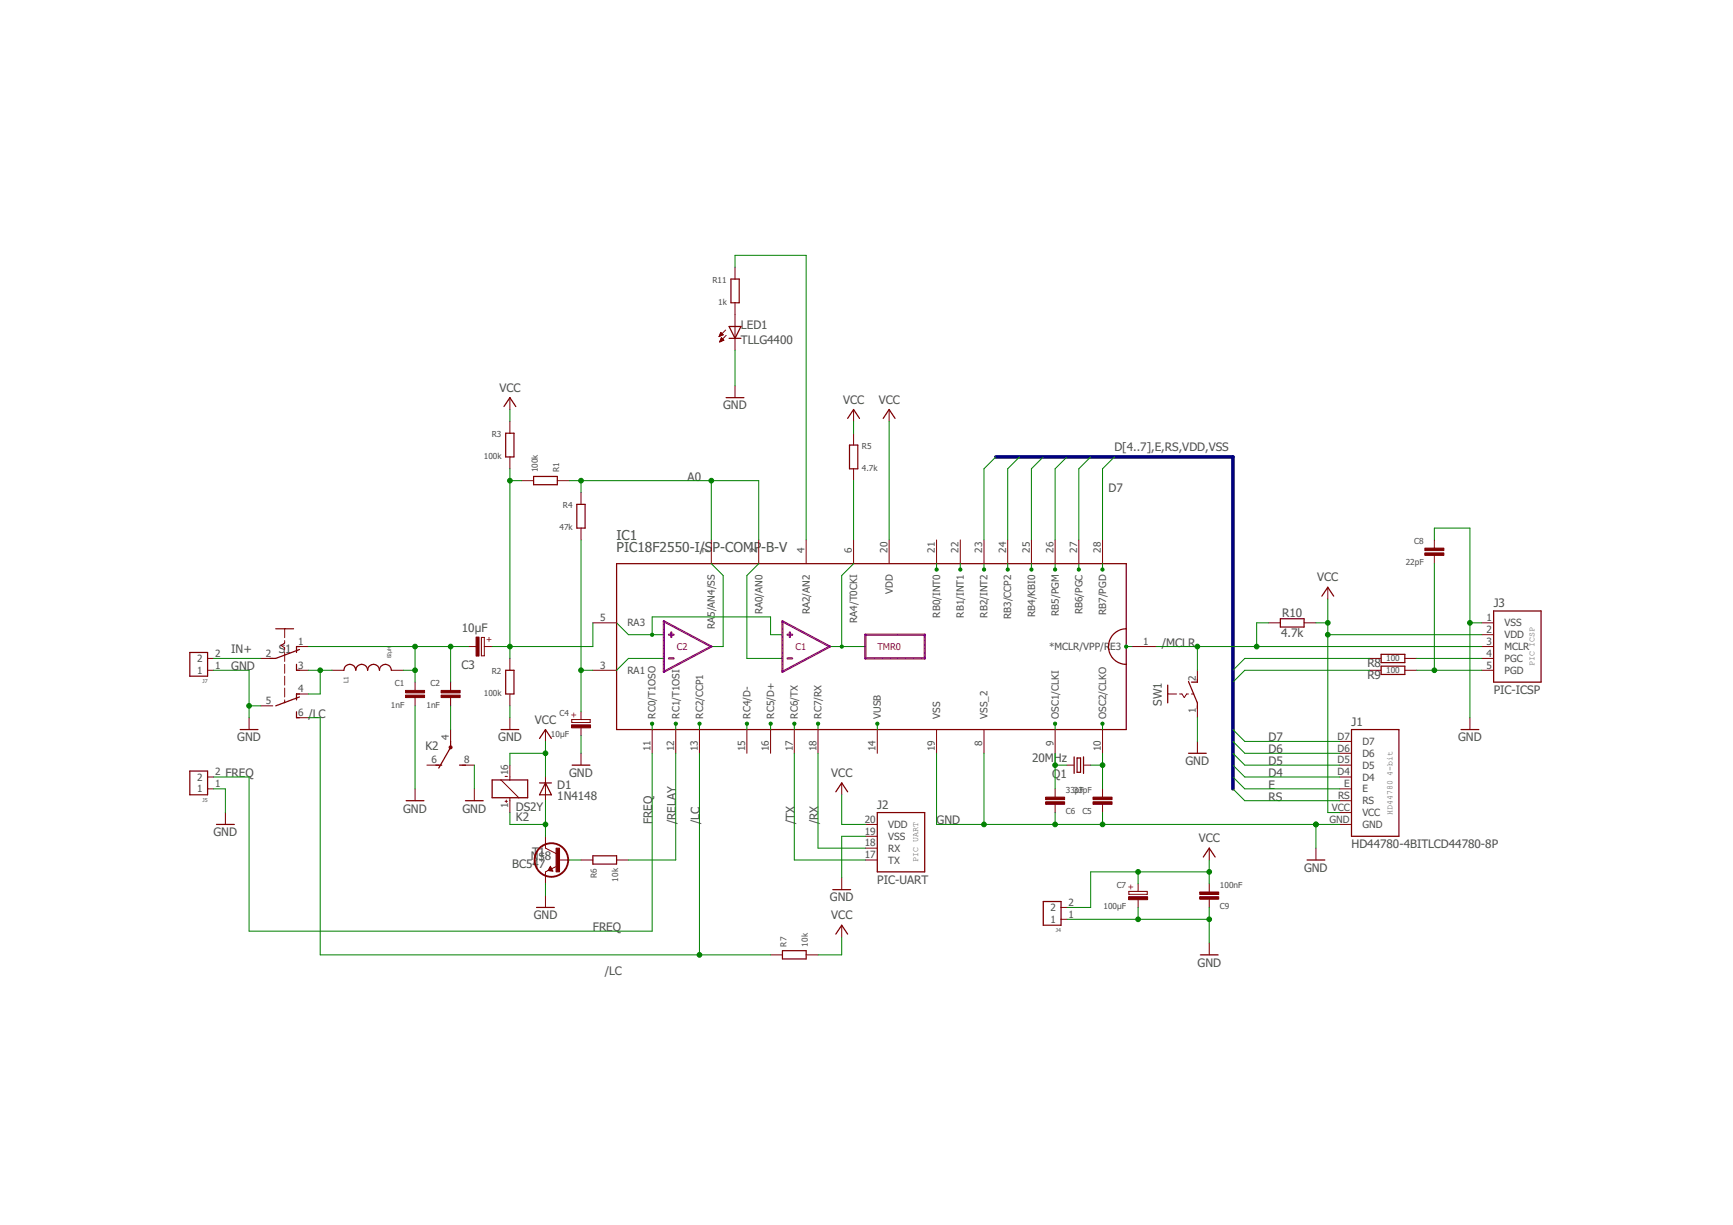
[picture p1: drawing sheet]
<svg xmlns="http://www.w3.org/2000/svg" width="297mm" height="210mm" viewBox="0 0 297 210" stroke-linecap="round" stroke-linejoin="round" font-family="sans-serif">
<g fill="none" stroke="#800000" stroke-width=".17">
<path d="M123.3 57.7h.1M123.3 57.6h.2M123.3 57.5h.4M123.4 58.5h.1M123.4 57.4h.5M123.4 58.5h.2M123.4 57.3h.5M123.4 57.2h.4M123.4 58.4h.4M123.5 57.1h.2M123.5 58.3h.6M123.5 57h.1"/>
<path d="M123.5 58.2h.5M123.5 57l.5 .4-.7 .3zM123.5 58.1h.4M123.6 58h.2M123.6 57.9h.1M124.1 58.3l-.4-.4-.3 .7M124.1 58.3l-.7 .3M124.4 56.6l-1.1 1.1M124.5 57.5l-1.1 1.1M126 45.8v2M126 51.9v8.1M87.4 68.1v2.1"/>
<path d="M87.4 72.2v2M87.4 78.3v2M126 66.1v2M146.3 70.2v2M146.3 74.2v2.1M152.4 70.2v2M89.4 82.4h2.1M95.5 82.4h2.1M99.6 84.4v2M99.6 90.5v2M121.9 92.5v4.1M130 92.5v4.1"/>
<path d="M138.2 92.5v4.1M146.3 80.3v2.1M146.3 92.5v4.1M152.4 92.5v4.1M160.5 92.5v4.1M164.6 92.5v4.1M168.7 92.5v4.1M172.7 92.5v4.1M176.8 92.5v4.1M180.8 92.5v4.1M184.9 92.5v4.1M189 92.5v4.1"/>
<path d="M245.9 92.5v1.4M245.9 95.1v1.5M35.6 114.9h1M35.6 112.8h1M44.7 112.8h2.1M48.8 107.7v1.6M48.8 109.8v.4l-.6 .4 .6 .4v.3M48.8 111.8v1.5M48.8 113.8v1.6M48.8 115.9v1.5M48.8 117.9v1.5M48.8 119.9v.5"/>
<path d="M50.8 110.8h2.1M50.8 114.9h2.1M50.8 118.9h2.1M56.9 114.9h2M67.1 114.9h2M71.1 116.9v1.4M71.1 119.5v1.4M77.2 116.9v1.4M77.2 119.5v1.4M80.3 110.8h1.4M82.5 109.2h.5v3.2h-.5zM83 110.8h1.3"/>
<path d="M87.4 112.8v2.1M87.4 118.9v2M101.6 106.7h4.1M101.6 114.9h4.1M194.1 110.8h4M200.2 118.9h1.5M202.2 118.9h.4l.4 .6 .4-.6h.3M204.2 118.9h.4M205.2 114.9v2M217.4 106.7h2.1M223.5 106.7h2.1M227.6 100.6v2.1"/>
<path d="M234.7 114.9h2M234.7 112.8h2M240.8 114.9h2M240.8 112.8h2M254 106.7h2M254 110.8h2M254 114.9h2M254 112.8h2M254 108.8h2M35.6 133.1h1M35.6 135.2h1M38.6 139.2v2.1"/>
<path d="M42.7 123v2M44.7 120.9h2.1M50.8 123h2.1M71.1 135.2v2M73.2 131.1h2M77.2 125v2M79.3 131.1h2M81.3 135.2v2M85.9 133.6l3 3.1M86.6 137.3h.4M86.6 133h.4M86.8 137.1v.4"/>
<path d="M87.4 123v2M87.4 131.1v2.5M87.4 136.7v2.5M93.5 125v2M93.5 133.1v4.1M98 123.3h3.2v.5h-3.2zM99.6 122v1.3M99.6 124.6v1.4M99.6 129.1v2M111.8 125v4.1M115.8 125v4.1M119.9 125v4.1"/>
<path d="M128 125v4.1M132.1 125v4.1M136.1 125v4.1M140.2 125v4.1M144.3 134.2v2M150.4 125v4.1M160.5 125v4.1M168.7 125v4.1M180.8 125v4.1M180.8 135.2v1.4M180.8 137.8v1.4M182.9 131.1h1.2"/>
<path d="M185.7 131.1h1.2M189 125v4.1M189 135.2v1.4M189 137.8v1.4M205.2 120.9v2.1M205.2 127v2.1M229.6 131.1h2M229.6 133.1h2M229.6 137.2h2M229.6 135.2h2M229.6 139.2h2M229.6 129.1h2"/>
<path d="M229.6 127h2M251.9 123v2M93.5 143.3v2l2 1M93.5 153.5v2M93.9 149.2l-.4 .2v2M94.3 148.4l.5 .9-.9-.1zM95.3 148.5l-1.4 .7M95.5 147.4h2.1M99.6 147.4h2M105.7 147.4h2M144.3 150.4v2M144.3 158.5v2.1"/>
<path d="M148.3 147.4h2.1M148.3 141.3h2.1M148.3 143.3h2.1M148.3 145.3h2.1M181.9 155.5h1M181.9 157.5h1M193.5 152.7h3.1v.5h-3.1zM195.1 151.4v1.3M195.1 154.1v1.4M207.3 145.3v2.1M207.3 151.4v1.4M207.3 154.1v1.4"/>
<path d="M225.6 145.3v2.1M229.6 141.3h2M132.1 163.6h2M138.2 163.6h2M207.3 161.6v2"/>
</g>
<g fill="none" stroke="#800000" stroke-width=".21">
<path d="M125 55.9h2l-1 2.1zM125 58h2M125.3 47.8h1.4v4.1h-1.4zM86.4 69.7l1-1.6 1 1.6M86.7 74.2h1.4v4.1h-1.4zM124.5 68.1h3M145.3 71.7l1-1.5 1 1.5M145.6 76.3h1.4v4h-1.4zM151.4 71.7l1-1.5 1 1.5M91.5 81.6h4v1.5h-4zM98.9 86.4h1.4v4.1h-1.4zM105.7 96.6h87.3v28.4h-87.3z"/>
<path d="M32.5 111.8h3.1v4.1h-3.1zM47.3 107.7h3M50.8 113.8v1.1h.5M51.3 118.9h-.5v1M51.3 111.3l-4 1.5h-1.1M51.3 110.8h-.5v1M51.3 119.4l-4 1.5M58.9 114.9a1.02 1.02 0 0 1 1.1-1.1 1.02 1.02 0 0 1 1 1.1 1.02 1.02 0 0 1 1-1.1 1.02 1.02 0 0 1 1 1.1 1.02 1.02 0 0 1 1-1.1 1.02 1.02 0 0 1 1 1.1 1.02 1.02 0 0 1 1.1-1.1 1.02 1.02 0 0 1 1 1.1M86.7 114.9h1.4v4h-1.4zM193 107.7a3 3 0 0 0-3 3.1 3 3 0 0 0 3 3M200.2 117.4v3M203.7 116.8l1.5 3.6v1.1"/>
<path d="M205.2 116.4v.5h-1M219.5 106h4v1.4h-4zM226.6 102.2l1-1.6 1 1.6M236.7 112.1h4.1v1.4h-4.1zM236.7 114.2h4.1v1.4h-4.1zM256 104.7h8.1v12.2h-8.1zM32.5 132.1h3.1v4.1h-3.1zM41.2 125h3M50.8 122v1h.5M69.6 137.2h3.1M74.7 131.1h1M77.2 127v1.1l-2 3.5"/>
<path d="M78.8 131.1h1M79.8 137.2h3M84.3 133.6h6.1v3.1h-6.1zM85.9 125h3M92.5 134.2h2M92.5 126.5l1-1.5 1 1.5M93.5 134.2l1 2h-2zM98.1 131.1h3M143.3 135.7l1-1.5 1 1.5M150.4 139.2h8.1v10.2h-8.1zM184.1 129.7v2.8M184.6 129.9h.6v2.4h-.6z"/>
<path d="M185.7 129.7v2.8M203.7 129.1h3.1M231.6 125h8.2v18.3h-8.2zM250.4 125h3.1M37.1 141.3h3.1M92 155.5h3M94.3 148.7l.3 .4h-.3v-.2M101.6 146.6h4.1v1.5h-4.1zM142.7 152.4h3.1M178.8 154.5h3.1v4h-3.1zM206.2 146.9l1.1-1.6 1 1.6M224 147.4h3.1"/>
<path d="M134.1 162.9h4.1v1.4h-4.1zM143.3 160.1l1-1.6 1 1.6M205.7 163.6h3.1"/>
</g>
<g fill="#800000" stroke="#800000" stroke-width=".17">
<path d="M69.5 119.1h3.3v.4h-3.3z"/>
<path d="M69.5 118.3h3.3v.4h-3.3z"/>
<path d="M75.6 119.1h3.3v.4h-3.3z"/>
<path d="M75.6 118.3h3.3v.4h-3.3z"/>
<path d="M81.6 109.2h.5v3.2h-.5z"/>
<path d="M98 124.2h3.2v.5h-3.2z"/>
<path d="M187.3 136.6h3.3v.4h-3.3z"/>
<path d="M187.3 137.4h3.3v.4h-3.3z"/>
<path d="M179.2 136.6h3.3v.4h-3.3z"/>
<path d="M179.2 137.4h3.3v.4h-3.3z"/>
<path d="M193.4 153.6h3.3v.6h-3.3z"/>
<path d="M205.6 152.8h3.3v.5h-3.3z"/>
<path d="M205.6 153.6h3.3v.5h-3.3z"/>
<path d="M95.3 145.3h.6v4.1h-.6z"/>
<path d="M244.2 94.7h3.3v.5h-3.3z"/>
<path d="M244.2 93.9h3.3v.4h-3.3z"/>
</g>
<path d="M94.3 148.7l-.2 .4 .5 .1" fill="none" stroke="#800000" stroke-width=".25"/>
<circle cx="94.5" cy="147.4" r="2.88" fill="none" stroke="#800000" stroke-width=".32"/>
<circle cx="77.2" cy="128.1" r=".27" fill="#800000" stroke="#800000" stroke-width=".17"/>
<path d="M170.7 78.3h40.6v56.9" fill="none" stroke="#000080" stroke-width=".61"/>
<g fill="none" stroke="#008000" stroke-width=".17">
<path d="M126 45.8v-2h12.2v48.7M87.4 70.2v2M126 60v6.1M146.3 72.2v2M152.4 72.2v20.3M170.7 78.3l-2 2v12.2M174.8 78.3l-2.1 2v12.2M178.8 78.3l-2 2v12.2M182.9 78.3l-2.1 2v12.2M186.9 78.3l-2 2v12.2M191 78.3l-2 2v12.2M87.4 80.3v32.5"/>
<path d="M87.4 82.4h2M97.6 82.4h32.4v10.1M99.6 82.4v2M99.6 92.5v29.5M121.9 96.6l2.1 2v12.2h-2.1M121.9 82.4v10.1M130 96.6l-2 2v14.2h6.1M146.3 96.6l-2 2v12.2M146.3 82.4v10.1M160.5 96.6v1M164.6 96.6v1M168.7 96.6v1"/>
<path d="M172.7 96.6v1M176.8 96.6v1M180.8 96.6v1M184.9 96.6v1M189 96.6v1M245.9 92.5v-2h6v32.5M245.9 96.6v18.3M36.6 112.8h8.1M36.6 114.9h6.1v8.1M52.9 110.8h27.4M52.9 114.9h4M54.9 114.9v4h-2"/>
<path d="M69.1 114.9h2M71.1 110.8v6.1M77.2 110.8v6.1M99.6 114.9h2M101.6 106.7v4.1h-17.3M105.7 106.7l2 2.1h6.1M111.8 108.8v-3.1h20.3v3.1h2M113.8 112.8h-6.1l-2 2.1M142.2 110.8h6.1M193 110.8h1.1M198.1 110.8h55.9M205.2 110.8v4.1"/>
<path d="M217.4 106.7h-2v4.1M225.6 106.7h2M227.6 108.8h26.4M227.6 102.7v36.5h2M234.7 112.8h-21.3l-2.1 2.1M234.7 114.9h-21.3l-2.1 2M242.8 112.8h11.2M242.8 114.9h11.2M251.9 106.7h2.1M36.6 135.2h2v4M42.7 120.9h2M52.9 123h2v40.6h77.2"/>
<path d="M71.1 120.9v14.3M77.2 120.9v4.1M81.3 131.1v4.1M87.4 120.9v2.1M87.4 139.2v2.1h6.1M93.5 129.1h-6.1v2M93.5 127v6.1M93.5 137.2v6.1M99.6 126v3.1M111.8 124v1M111.8 129.1v30.5h-69.1v-26.5h-6.1M115.8 124v1"/>
<path d="M115.8 129.1v18.3h-8.1M119.9 124v1M119.9 129.1v34.5M128 124v1M132.1 124v1M136.1 124v1M136.1 129.1v18.3h12.2M140.2 124v1M140.2 129.1v16.2h8.1M144.3 136.2v5.1h4M150.4 124v1M160.5 129.1v12.2h69.1"/>
<path d="M168.7 129.1v12.2M180.8 124v1M180.8 129.1v6.1M180.8 139.2v2.1M180.8 131.1h2.1M186.9 131.1h2.1M189 124v1M189 129.1v6.1M189 139.2v2.1M205.2 123v4M211.3 133.1l2.1 2.1h16.2M211.3 129.1l2.1 2h16.2"/>
<path d="M211.3 127l2.1 2.1h16.2M211.3 131.1l2.1 2h16.2M211.3 135.2l2.1 2h16.2M211.3 125l2.1 2h16.2M93.5 151.4v2.1M97.6 147.4h2M148.3 143.3h-4v7.1M182.9 157.5h24.4M195.1 149.4v2M195.1 155.5v2M207.3 147.4v4M207.3 155.5v6.1"/>
<path d="M207.3 149.4h-20.4v6.1h-4M225.6 141.3v4M144.3 160.6v3h-4.1"/>
</g>
<g fill="#008000" stroke="#008000" stroke-width=".17">
<path d="M180.6 123.8h.4v.4h-.4z" fill-rule="evenodd"/>
<path d="M184.7 97.4h.4v.4h-.4z" fill-rule="evenodd"/>
<path d="M180.6 97.4h.4v.4h-.4z" fill-rule="evenodd"/>
<circle cx="111.8" cy="108.8" r=".29"/>
<circle cx="144.3" cy="110.8" r=".29"/>
<circle cx="189" cy="124" r=".29"/>
<circle cx="193" cy="110.8" r=".29"/>
<circle cx="176.8" cy="97.6" r=".29"/>
<circle cx="172.7" cy="97.6" r=".29"/>
<circle cx="168.7" cy="97.6" r=".29"/>
<circle cx="164.6" cy="97.6" r=".29"/>
<circle cx="160.5" cy="97.6" r=".29"/>
<circle cx="189" cy="97.6" r=".29"/>
<circle cx="115.8" cy="124" r=".29"/>
<circle cx="119.9" cy="124" r=".29"/>
<circle cx="150.4" cy="124" r=".29"/>
<circle cx="128" cy="124" r=".29"/>
<circle cx="132.1" cy="124" r=".29"/>
<circle cx="136.2" cy="124" r=".29"/>
<circle cx="140.2" cy="124" r=".29"/>
<circle cx="111.8" cy="124" r=".29"/>
<circle cx="87.4" cy="82.4" r=".4"/>
<circle cx="87.4" cy="110.8" r=".4"/>
<circle cx="77.2" cy="110.8" r=".4"/>
<circle cx="71.1" cy="110.8" r=".4"/>
<circle cx="71.1" cy="114.9" r=".4"/>
<circle cx="99.6" cy="82.4" r=".4"/>
<circle cx="121.9" cy="82.4" r=".4"/>
<circle cx="99.6" cy="114.9" r=".4"/>
<circle cx="225.6" cy="141.3" r=".4"/>
<circle cx="168.7" cy="141.3" r=".4"/>
<circle cx="180.8" cy="141.3" r=".4"/>
<circle cx="189" cy="141.3" r=".4"/>
<circle cx="195.1" cy="157.5" r=".4"/>
<circle cx="207.3" cy="157.5" r=".4"/>
<circle cx="251.9" cy="106.7" r=".4"/>
<circle cx="42.7" cy="120.9" r=".4"/>
<circle cx="54.9" cy="114.9" r=".4"/>
<circle cx="180.8" cy="131.1" r=".4"/>
<circle cx="189" cy="131.1" r=".4"/>
<circle cx="227.6" cy="108.8" r=".4"/>
<circle cx="227.6" cy="106.7" r=".4"/>
<circle cx="93.5" cy="129.1" r=".4"/>
<circle cx="207.3" cy="149.4" r=".4"/>
<circle cx="195.1" cy="149.4" r=".4"/>
<circle cx="119.9" cy="163.6" r=".4"/>
<circle cx="93.5" cy="141.3" r=".4"/>
<circle cx="215.4" cy="110.8" r=".4"/>
<circle cx="205.2" cy="110.8" r=".4"/>
<circle cx="245.9" cy="114.9" r=".4"/>
</g>
<g fill="#800080" stroke="#800080" stroke-width=".17">
<path d="M113.7 106.4l8.3 4.4-.1 .1-8.2-4.4z"/>
<path d="M113.7 106.4h.2l-.1 8.8-.1-.1z"/>
<path d="M113.7 115l8.2-4.3 .1 .1-8.2 4.4z"/>
<path d="M114.6 108.7l.9-.1v.2l-.9 .1z"/>
<path d="M115 108.3h.2l-.1 .9h-.1z"/>
<path d="M134 106.4l8.3 4.4-.1 .1-8.2-4.4z"/>
<path d="M134 106.4h.2v8.8l-.2-.1z"/>
<path d="M134 115l8.2-4.3 .1 .1-8.2 4.4z"/>
<path d="M148.2 108.7h.2v4.2h-.2z"/>
<path d="M148.2 112.8l10.3-.1 .1 .2h-10.3z"/>
<path d="M158.4 108.7h.2l-.1 4.2h-.1z"/>
<path d="M148.2 108.7l10.3-.1 .1 .2-10.3 .1z"/>
<path d="M114.6 112.8l.9-.1v.2h-.9z"/>
<path d="M134.9 108.7l.9-.1 .1 .2-.9 .1z"/>
<path d="M135.3 108.3h.2l-.1 .9h-.1z"/>
<path d="M134.9 112.8l.9-.1 .1 .2h-.9z"/>
</g>
<g font-size="2.3" fill="#505050">
<text x="105.7" y="94.5">PIC18F2550-I/S</text>
<text x="105.7" y="92.5">IC1</text>
<text x="122.1" y="94.5">P-COMP</text>
<text x="130.5" y="94.5">-B-V</text>
</g>
<g font-size="2" fill="#505050">
<text x="127" y="59">TLLG4400</text>
<text x="127" y="56.3">LED1</text>
<text x="85.6" y="67.1">VCC</text>
<text x="124" y="70.2">GND</text>
<text x="144.5" y="69.2">VCC</text>
<text x="150.6" y="69.2">VCC</text>
<text x="191" y="77.3">D[4..7],E,RS,VDD,VSS</text>
<text x="117.9" y="82.4">A0</text>
<text x="190" y="84.4">D7</text>
<text x="225.8" y="99.6">VCC</text>
<text x="219.7" y="105.7">R10</text>
<text x="256" y="104.1">J3</text>
<text x="39.6" y="111.8">IN+</text>
<text x="47.8" y="111.8">S1</text>
<text x="79.2" y="108.4">10μF</text>
<text x="199.1" y="110.8">/MCLR</text>
<text x="219.6" y="109.2">4.7k</text>
<text x="39.6" y="114.9">GND</text>
<text x="79.1" y="114.6">C3</text>
<text x="234.4" y="114.2">R8</text>
<text x="234.4" y="116.3">R9</text>
<text x="256" y="118.9">PIC-ICSP</text>
<text x="52.9" y="123">/LC</text>
<text x="91.7" y="124">VCC</text>
<text x="199.1" y="120.9" transform="rotate(-90 199.1 120.9)">SW1</text>
<text x="231.6" y="124.4">J1</text>
<text x="40.7" y="127">GND</text>
<text x="72.9" y="128.5">K2</text>
<text x="85.4" y="127">GND</text>
<text x="176.9" y="130.5">20MHz</text>
<text x="203.2" y="131.1">GND</text>
<text x="217.4" y="131.1">D5</text>
<text x="217.4" y="129.1">D6</text>
<text x="217.4" y="127">D7</text>
<text x="249.9" y="127">GND</text>
<text x="38.6" y="133.1">FREQ</text>
<text x="95.5" y="137">1N4148</text>
<text x="95.5" y="135.2">D1</text>
<text x="97.5" y="133.1">GND</text>
<text x="142.5" y="133.1">VCC</text>
<text x="180.4" y="133.3">Q1</text>
<text x="217.4" y="133.1">D4</text>
<text x="217.4" y="135.2">E</text>
<text x="217.4" y="137.2">RS</text>
<text x="36.6" y="143.3">GND</text>
<text x="69.1" y="139.2">GND</text>
<text x="79.3" y="139.2">GND</text>
<text x="88.4" y="138.9">DS2Y</text>
<text x="88.4" y="140.7">K2</text>
<text x="111.8" y="141.3" transform="rotate(-90 111.8 141.3)">FREQ</text>
<text x="115.8" y="141.3" transform="rotate(-90 115.8 141.3)">/RELAY</text>
<text x="119.9" y="141.3" transform="rotate(-90 119.9 141.3)">/LC</text>
<text x="136.2" y="141.3" transform="rotate(-90 136.2 141.3)">/TX</text>
<text x="140.2" y="141.3" transform="rotate(-90 140.2 141.3)">/RX</text>
<text x="150.4" y="138.6">J2</text>
<text x="160.5" y="141.3">GND</text>
<text x="87.8" y="148.8">BC547</text>
<text x="91" y="147.4">N$8</text>
<text x="91.2" y="146.7">T1</text>
<text x="205.5" y="144.3">VCC</text>
<text x="223.5" y="149.4">GND</text>
<text x="231.6" y="145.3">HD44780-4BITLCD44780-8P</text>
<text x="142.2" y="154.5">GND</text>
<text x="150.4" y="151.4">PIC-UART</text>
<text x="91.5" y="157.5">GND</text>
<text x="101.6" y="159.5">FREQ</text>
<text x="142.5" y="157.5">VCC</text>
<text x="103.6" y="167.1">/LC</text>
<text x="205.3" y="165.6">GND</text>
</g>
<g font-size="1.7" fill="#505050">
<text x="121.6" y="94.7" transform="rotate(-90 121.6 94.7)">7</text>
<text x="129.8" y="94.7" transform="rotate(-90 129.8 94.7)">2</text>
<text x="137.9" y="94.7" transform="rotate(-90 137.9 94.7)">4</text>
<text x="146" y="94.7" transform="rotate(-90 146 94.7)">6</text>
<text x="152.1" y="94.7" transform="rotate(-90 152.1 94.7)">20</text>
<text x="160.2" y="94.7" transform="rotate(-90 160.2 94.7)">21</text>
<text x="164.3" y="94.7" transform="rotate(-90 164.3 94.7)">22</text>
<text x="168.4" y="94.7" transform="rotate(-90 168.4 94.7)">23</text>
<text x="172.4" y="94.7" transform="rotate(-90 172.4 94.7)">24</text>
<text x="176.5" y="94.7" transform="rotate(-90 176.5 94.7)">25</text>
<text x="180.6" y="94.7" transform="rotate(-90 180.6 94.7)">26</text>
<text x="184.6" y="94.7" transform="rotate(-90 184.6 94.7)">27</text>
<text x="188.7" y="94.7" transform="rotate(-90 188.7 94.7)">28</text>
<text x="153" y="101.8" transform="rotate(-90 153 101.8)">VDD</text>
<text x="102.9" y="106.4">5</text>
<text x="107.5" y="107.3">RA3</text>
<text x="122.5" y="107.8" transform="rotate(-90 122.5 107.8)">RA</text>
<text x="122.5" y="105.7" transform="rotate(-90 122.5 105.7)">5/AN4/SS</text>
<text x="130.7" y="105.2" transform="rotate(-90 130.7 105.2)">RA0/AN0</text>
<text x="138.8" y="105.2" transform="rotate(-90 138.8 105.2)">RA2/AN2</text>
<text x="146.9" y="106.7" transform="rotate(-90 146.9 106.7)">RA4/T0CKI</text>
<text x="161.1" y="105.8" transform="rotate(-90 161.1 105.8)">RB0/INT0</text>
<text x="165.2" y="105.8" transform="rotate(-90 165.2 105.8)">RB1/INT1</text>
<text x="169.3" y="105.8" transform="rotate(-90 169.3 105.8)">RB2/INT2</text>
<text x="173.3" y="106.1" transform="rotate(-90 173.3 106.1)">RB3/CCP2</text>
<text x="177.4" y="105.7" transform="rotate(-90 177.4 105.7)">RB4/KBI0</text>
<text x="181.5" y="105.5" transform="rotate(-90 181.5 105.5)">RB5/PGM</text>
<text x="185.5" y="105.2" transform="rotate(-90 185.5 105.2)">RB6/PGC</text>
<text x="189.6" y="105.4" transform="rotate(-90 189.6 105.4)">RB7/PGD</text>
<text x="254.8" y="106.4">1</text>
<text x="257.9" y="107.3">VSS</text>
<text x="33.8" y="113.4">2</text>
<text x="36.9" y="112.5">2</text>
<text x="45.5" y="112.5">2</text>
<text x="51.1" y="110.5">1</text>
<text x="179.8" y="111.4">*MCLR/VPP/RE3</text>
<text x="195.9" y="110.5">1</text>
<text x="254.8" y="108.5">2</text>
<text x="254.8" y="112.5">4</text>
<text x="254.8" y="110.5">3</text>
<text x="257.9" y="109.4">VDD</text>
<text x="257.9" y="113.4">PGC</text>
<text x="257.9" y="111.4">MCLR</text>
<text x="33.8" y="115.5">1</text>
<text x="36.9" y="114.6">1</text>
<text x="51.1" y="114.6">3</text>
<text x="51.1" y="118.6">4</text>
<text x="102.9" y="114.6">3</text>
<text x="107.5" y="115.5">RA1</text>
<text x="204.9" y="116.6" transform="rotate(-90 204.9 116.6)">2</text>
<text x="254.8" y="114.6">5</text>
<text x="257.9" y="115.5">PGD</text>
<text x="45.5" y="120.7">5</text>
<text x="51.1" y="122.7">6</text>
<text x="112.4" y="123.1" transform="rotate(-90 112.4 123.1)">RC0/T1OSO</text>
<text x="116.4" y="123.1" transform="rotate(-90 116.4 123.1)">RC1/T1OSI</text>
<text x="120.5" y="123.1" transform="rotate(-90 120.5 123.1)">RC2/CCP1</text>
<text x="128.6" y="123.1" transform="rotate(-90 128.6 123.1)">RC4/D-</text>
<text x="132.7" y="123.1" transform="rotate(-90 132.7 123.1)">RC5/D+</text>
<text x="136.8" y="123.1" transform="rotate(-90 136.8 123.1)">RC6/TX</text>
<text x="140.8" y="123.1" transform="rotate(-90 140.8 123.1)">RC7/RX</text>
<text x="151" y="123.1" transform="rotate(-90 151 123.1)">VUSB</text>
<text x="161.1" y="123.1" transform="rotate(-90 161.1 123.1)">VSS</text>
<text x="169.3" y="123.1" transform="rotate(-90 169.3 123.1)">VSS_2</text>
<text x="181.5" y="123.1" transform="rotate(-90 181.5 123.1)">OSC1/CLKI</text>
<text x="189.6" y="123.1" transform="rotate(-90 189.6 123.1)">OSC2/CLKO</text>
<text x="204.9" y="122.2" transform="rotate(-90 204.9 122.2)">1</text>
<text x="74" y="130.8">6</text>
<text x="76.9" y="126.8" transform="rotate(-90 76.9 126.8)">4</text>
<text x="79.5" y="130.8">8</text>
<text x="111.5" y="128.7" transform="rotate(-90 111.5 128.7)">11</text>
<text x="115.5" y="128.7" transform="rotate(-90 115.5 128.7)">12</text>
<text x="119.6" y="128.7" transform="rotate(-90 119.6 128.7)">13</text>
<text x="127.7" y="128.7" transform="rotate(-90 127.7 128.7)">15</text>
<text x="131.8" y="128.7" transform="rotate(-90 131.8 128.7)">16</text>
<text x="135.9" y="128.7" transform="rotate(-90 135.9 128.7)">17</text>
<text x="139.9" y="128.7" transform="rotate(-90 139.9 128.7)">18</text>
<text x="150.1" y="128.7" transform="rotate(-90 150.1 128.7)">14</text>
<text x="160.2" y="128.7" transform="rotate(-90 160.2 128.7)">19</text>
<text x="168.4" y="127.8" transform="rotate(-90 168.4 127.8)">8</text>
<text x="180.6" y="127.8" transform="rotate(-90 180.6 127.8)">9</text>
<text x="188.7" y="128.7" transform="rotate(-90 188.7 128.7)">10</text>
<text x="229.3" y="130.8">D5</text>
<text x="229.3" y="128.8">D6</text>
<text x="229.3" y="126.8">D7</text>
<text x="233.5" y="131.7">D5</text>
<text x="233.5" y="129.7">D6</text>
<text x="233.5" y="127.7">D7</text>
<text x="33.8" y="133.7">2</text>
<text x="33.8" y="135.8">1</text>
<text x="36.9" y="132.9">2</text>
<text x="36.9" y="134.9">1</text>
<text x="87.1" y="132.9" transform="rotate(-90 87.1 132.9)">16</text>
<text x="229.3" y="132.9">D4</text>
<text x="229.3" y="136.9">RS</text>
<text x="230.4" y="134.9">E</text>
<text x="233.5" y="133.7">D4</text>
<text x="233.5" y="137.8">RS</text>
<text x="233.5" y="135.8">E</text>
<text x="87.1" y="138.4" transform="rotate(-90 87.1 138.4)">1</text>
<text x="148.2" y="141">20</text>
<text x="148.2" y="143">19</text>
<text x="152.2" y="141.9">VDD</text>
<text x="152.2" y="143.9">VSS</text>
<text x="227.9" y="141">GND</text>
<text x="228.3" y="138.9">VCC</text>
<text x="233.5" y="141.9">GND</text>
<text x="233.5" y="139.8">VCC</text>
<text x="148.2" y="145">18</text>
<text x="148.2" y="147.1">17</text>
<text x="152.2" y="145.9">RX</text>
<text x="152.2" y="148">TX</text>
<text x="183.2" y="155.2">2</text>
<text x="180.1" y="156.1">2</text>
<text x="180.1" y="158.1">1</text>
<text x="183.2" y="157.2">1</text>
</g>
<g font-size="1.6" fill="#800080">
<text x="116" y="111.4">C2</text>
<text x="136.3" y="111.4">C1</text>
<text x="150.4" y="111.4">TMR0</text>
</g>
<g font-size="1.4" fill="#505050">
<text x="122.1" y="48.5">R11</text>
<text x="123.1" y="52.2">1k</text>
<text x="84.3" y="74.9">R3</text>
<text x="147.7" y="77">R5</text>
<text x="82.9" y="78.6">100k</text>
<text x="92.2" y="80.9" transform="rotate(-90 92.2 80.9)">100k</text>
<text x="95.8" y="80.9" transform="rotate(-90 95.8 80.9)">R1</text>
<text x="147.7" y="80.6">4.7k</text>
<text x="96.5" y="87.1">R4</text>
<text x="95.9" y="90.8">47k</text>
<text x="242.4" y="93.2">C8</text>
<text x="240.9" y="96.9">22pF</text>
<text x="237.6" y="113.3">100</text>
<text x="67.7" y="117.6">C1</text>
<text x="73.8" y="117.6">C2</text>
<text x="82.9" y="119.2">100k</text>
<text x="84.3" y="115.6">R2</text>
<text x="237.6" y="115.4">100</text>
<text x="263" y="114.2" transform="rotate(-90 263 114.2)">PIC ICSP</text>
<text x="67" y="121.3">1nF</text>
<text x="73.1" y="121.3">1nF</text>
<text x="95.9" y="122.7">C4</text>
<text x="94.4" y="126.3">10μF</text>
<text x="182.7" y="135.9">333p3FpF</text>
<text x="238.6" y="132.9" transform="rotate(-90 238.6 132.9)">4-bit</text>
<text x="182.7" y="139.5">C6</text>
<text x="185.5" y="139.5">C5</text>
<text x="238.6" y="139.7" transform="rotate(-90 238.6 139.7)">HD44780</text>
<text x="157.4" y="147.7" transform="rotate(-90 157.4 147.7)">PIC UART</text>
<text x="102.3" y="150.5" transform="rotate(-90 102.3 150.5)">R6</text>
<text x="106" y="151" transform="rotate(-90 106 151)">10k</text>
<text x="189.1" y="155.8">100μF</text>
<text x="191.4" y="152.1">C7</text>
<text x="209.1" y="152.1">100nF</text>
<text x="209.1" y="155.8">C9</text>
<text x="134.8" y="162.2" transform="rotate(-90 134.8 162.2)">R7</text>
<text x="138.5" y="162.2" transform="rotate(-90 138.5 162.2)">10k</text>
</g>
<g font-size="1.4" fill="#800000">
<text x="83.3" y="110">+</text>
<text x="98.8" y="123" transform="rotate(-90 98.8 123)">+</text>
<text x="194.3" y="152.4" transform="rotate(-90 194.3 152.4)">+</text>
</g>
<text font-size="1.1" fill="#505050" x="59.8" y="117.1" transform="rotate(-90 59.8 117.1)">L1</text>
<g font-size=".9" fill="#505050">
<text x="67.1" y="112.8" transform="rotate(-90 67.1 112.8)">82μH</text>
<text x="34.7" y="117">J7</text>
<text x="34.7" y="137.4">J5</text>
<text x="181" y="159.7">J4</text>
</g>
</svg>
